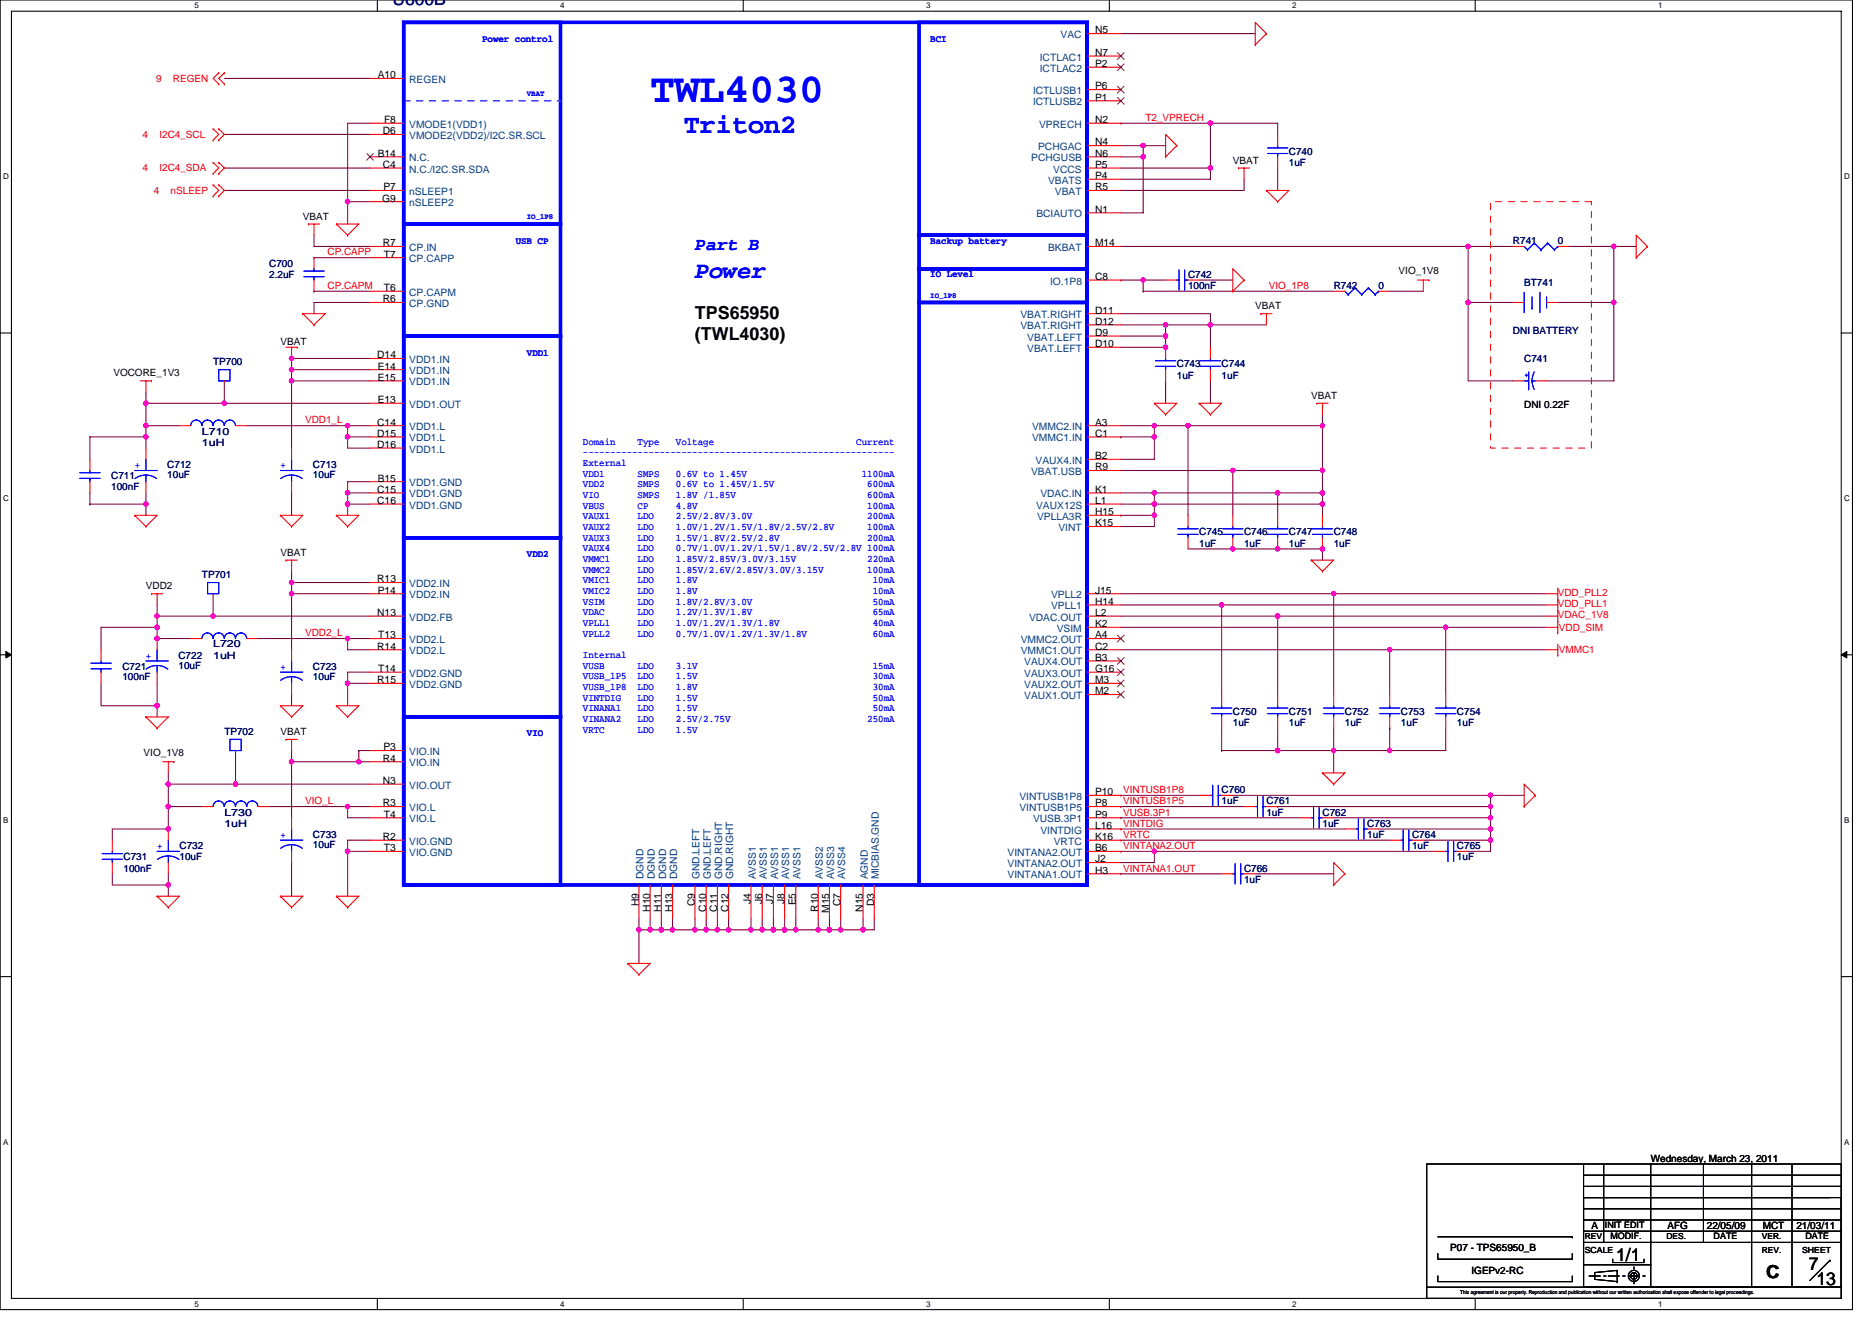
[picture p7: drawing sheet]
<svg xmlns="http://www.w3.org/2000/svg" width="297mm" height="210mm" viewBox="0 0 297 210" stroke-linecap="round" stroke-linejoin="round" font-family="sans-serif">
<path d="M0 0h293.9v207.9h-293.9zM1.8 1.8h290.4v204.3h-290.4z" fill="none" stroke="#000" stroke-width=".17"/>
<g fill="#fff">
<path d="M30.8 .2h.7v1.4h-.7z"/>
<path d="M30.8 206.3h.7v1.4h-.7z"/>
</g>
<path d="M59.9 0v1.8M59.9 206.1v1.8" fill="none" stroke="#000" stroke-width=".17"/>
<g fill="#fff">
<path d="M88.9 .2h.7v1.4h-.7z"/>
<path d="M88.9 206.3h.7v1.4h-.7z"/>
</g>
<path d="M117.9 0v1.8M117.9 206.1v1.8" fill="none" stroke="#000" stroke-width=".17"/>
<g fill="#fff">
<path d="M147 .2h.7v1.4h-.7z"/>
<path d="M147 206.3h.7v1.4h-.7z"/>
</g>
<path d="M176 0v1.8M176 206.1v1.8" fill="none" stroke="#000" stroke-width=".17"/>
<g fill="#fff">
<path d="M205 .2h.7v1.4h-.7z"/>
<path d="M205 206.3h.7v1.4h-.7z"/>
</g>
<path d="M234.1 0v1.8M234.1 206.1v1.8" fill="none" stroke="#000" stroke-width=".17"/>
<g fill="#fff">
<path d="M263.1 .2h.7v1.4h-.7z"/>
<path d="M263.1 206.3h.7v1.4h-.7z"/>
<path d="M.5 27.3h.9v1.4h-.9z"/>
<path d="M292.6 27.3h.9v1.4h-.9z"/>
<path d="M.5 78.4h.9v1.4h-.9z"/>
<path d="M292.6 78.4h.9v1.4h-.9z"/>
</g>
<path d="M0 52.9h1.8M292.2 52.9h1.7" fill="none" stroke="#000" stroke-width=".17"/>
<g fill="#fff">
<path d="M.5 129.5h.8v1.4h-.8z"/>
<path d="M292.6 129.5h.9v1.4h-.9z"/>
</g>
<path d="M0 103.9h1.8M292.2 103.9h1.7" fill="none" stroke="#000" stroke-width=".17"/>
<path d="M.9 103.4l.9 .5-.9 .5zM292.2 103.9l.8-.5v1z" fill="#000" stroke="#000" stroke-width=".16"/>
<g fill="#fff">
<path d="M.5 180.5h.8v1.4h-.8z"/>
<path d="M292.6 180.5h.9v1.4h-.9z"/>
</g>
<g fill="none" stroke="#000" stroke-width=".17">
<path d="M0 155h1.8M292.2 155h1.7M228.2 199v.9h21.3v-.9M228.2 196.3h21.3M249.5 196.3h.1M251.3 186.5h40.9M251.3 193.6h40.7M251.3 191.9h40.7M251.3 190.1h39.1M251.3 188.3h40.9M251.3 197.2h40.9M251.3 184.7h-24.9v19.6"/>
<path d="M251.3 184.7h.1M251.3 195.4h40.9M251.3 190.1h40.9v14.2h-40.9zM251.3 184.7h40.9v19.6h-40.9zM254.5 184.7v12.5M255.9 199.9v.5h5v-.5M261.9 184.7v19.6M270.3 184.7v12.5M277.9 184.7v19.6M284.3 184.7v19.6M292.2 195.4h.1M226.4 204.3h65.8v1.8h-65.8z"/>
<path d="M228.2 202.5v.9h21.3v-.9M251.3 200.7h10.6M252.2 202.5h1.7M254.5 202.5h.3M255.2 202.5h1.8M256.6 201.6h.1M256.6 203.4h.1M256.6 201.6l-3.6 .4v1.1l3.6 .3M256.6 201.6v1.8M257.5 202.5h.3M258.4 202.5h1.8M259.3 201.1v.3"/>
<path d="M259.3 202h.1M259.3 202v1.8M260.7 202.5h.3M290.4 200h.1M290.4 200l-3.2 3.2"/>
<circle cx="259.2" cy="202.5" r=".53"/>
<circle cx="259.3" cy="202.5" r=".88"/>
</g>
<g fill="none" stroke="#800040" stroke-width=".17">
<path d="M35.6 12.4h23.1M58.7 19.6h-3.5v12.4M177.8 5.3h21.4M177.8 19.6h.1M177.8 19.6h14.3M192.1 19.6h.1M192.1 19.6h10.6v1.7M192.1 19.6v7.1M35.6 26.7h23.1M35.6 30.2h23.1M35.6 21.3h23.1M49.8 37.3v1.8h8.9"/>
<path d="M55.2 32h3.5M55.2 32h.1M55.2 32v3.6M177.8 23.1h3.6M177.8 24.9h3.6M177.8 26.7h14.3M177.8 39.1h55.2v8.9h7.1M181.4 23.1h.1M181.4 23.1h3.6M181.4 24.9v8.9h-3.6M181.4 23.1v1.8M192.1 26.7v1.7h-14.3"/>
<path d="M197.4 28.4v1.8h-19.6M202.7 26.7v3.5M233 39.1h.1M233 39.1h7.1M249 39.1h7.1M256.1 39.1v21.4h-10.7M256.1 39.1h3.5M256.1 39.1h.1M46.3 56.9h.1M46.3 56.9h12.4M46.3 58.7h12.4M46.3 58.7v1.8"/>
<path d="M46.3 56.9v1.8M49.8 46.2h.1M49.8 40.9h.1M49.8 46.2h8.9M49.8 40.9h8.9M58.7 48h-8.9v1.8M177.8 49.8h14.3v1.8M177.8 51.6h7.2M177.8 53.3h7.2M177.8 44.4h.1M177.8 44.4h3.6M181.4 44.4h3.6"/>
<path d="M181.4 44.4v1.8M181.4 46.2h.1M181.4 46.2h30.2M185 53.3v1.8h-7.2M185 53.3h.1M185 51.6v1.7M185 51.6h.1M185 51.6h16M190.3 44.4h5.3M192.1 51.6v3.5M192.1 51.6h.1M220.5 46.2h5.3"/>
<path d="M233 48v12.5h7.1M233 48h.1M247.2 48h8.9M256.1 48h.1M14.3 78.2v1.8M23.2 64h.1M23.2 67.6h5.3M23.2 69.3h.1M23.2 69.3h-8.9v3.6M23.2 62.2v1.8M23.2 64v3.6M23.2 67.6h.1"/>
<path d="M23.2 78.2v1.8M23.2 64h12.4M23.2 67.6v3.5M35.6 60.5v3.5M35.6 64h23.1M39.2 67.6h16M46.3 60.5h.1M46.3 78.2v3.6M46.3 60.5h12.4M46.3 60.5v10.6M55.2 67.6h3.5M55.2 69.3v1.8h3.5"/>
<path d="M55.2 69.3h3.5M55.2 78.2h3.5M55.2 67.6h.1M55.2 78.2h.1M55.2 67.6v1.7M55.2 78.2v3.6M58.7 76.5h-3.5v1.7M177.8 67.6h5.4M177.8 69.3h.1M177.8 78.2h5.4M177.8 74.7h17.8M177.8 69.3h5.4"/>
<path d="M183.2 69.3v3.6h-5.4M183.2 78.2h.1M183.2 78.2v1.8M183.2 67.6h.1M183.2 67.6v1.7M183.2 78.2h26.6M183.2 67.6h26.6M185 60.5v3.5M188.5 67.6h.1M188.5 67.6v14.2M192.1 60.5v3.5M195.6 74.7h.1"/>
<path d="M195.6 74.7v7.1M195.6 74.7h14.2M202.7 78.2h.1M202.7 78.2v3.6M209.8 74.7v3.5M209.8 65.8v1.8M209.8 78.2h.1M209.8 67.6h.1M209.8 67.6v7.1M209.8 78.2v1.8M14.3 80h.1M14.3 80h8.9"/>
<path d="M23.2 80v1.8M24.9 99.6h.1M24.9 99.6h-8.9v3.5M24.9 97.8h.1M24.9 96v1.8M24.9 97.8v1.8M24.9 99.6v1.7h5.4M24.9 97.8h8.9M33.8 94.2v3.6M33.8 97.8h24.9M46.3 94.2h12.4M46.3 92.5h.1"/>
<path d="M46.3 94.2h.1M46.3 90.7v1.8M46.3 92.5v1.7M46.3 94.2v8.9M46.3 92.5h12.4M55.2 80h.1M55.2 80h3.5M177.8 81.8h5.4v1.8h-5.4M177.8 81.8h.1M177.8 80h5.4M177.8 99.6h51.6M177.8 96h16"/>
<path d="M177.8 97.8h24.9M177.8 94.2h33.8M183.2 80h.1M183.2 80h26.6M183.2 80v1.8M188.5 87.1h7.1M193.8 96h.1M193.8 96v14.2M193.8 96h51.6M195.6 87.1h.1M195.6 87.1h14.2M202.7 97.8h.1"/>
<path d="M202.7 87.1h.1M202.7 97.8v12.4M202.7 97.8h42.7M209.8 80v1.8M209.8 87.1h.1M209.8 87.1v1.8M211.6 94.2v16M211.6 94.2h.1M211.6 94.2h33.8M229.4 99.6h.1M229.4 99.6v10.6M229.4 99.6h16"/>
<path d="M16 108.5v3.5h8.9M24.9 112h.1M24.9 108.5v3.5M24.9 112v1.8M37.4 119.1v5.4M40.9 101.3h17.8M46.3 110.2v1.8M46.3 119.1v1.8M55.2 108.5h.1M55.2 101.3v1.8h3.5M55.2 108.5h3.5M55.2 101.3h.1"/>
<path d="M55.2 108.5v3.5M56.9 119.1h1.8M56.9 119.1h.1M56.9 119.1v1.8M58.7 106.7h-3.5v1.8M177.8 103.1h42.7M193.8 119.1h.1M193.8 115.6v3.5M193.8 119.1h17.8M202.7 119.1h.1M202.7 115.6v3.5M211.6 115.6v3.5"/>
<path d="M211.6 119.1v3.6M211.6 119.1h8.9M220.5 115.6h.1M220.5 103.1h.1M220.5 103.1v7.1M220.5 115.6v3.5M220.5 103.1h24.9M229.4 115.6v3.5h-8.9M17.8 138.7v1.8h8.9M26.7 128h.1M26.7 128v3.6h-8.9v1.7M26.7 122.7v1.8"/>
<path d="M26.7 124.5h.1M26.7 128h5.3M26.7 124.5v3.5M26.7 138.7v1.8M26.7 124.5h10.7M37.4 124.5h21.3M42.7 128h16M46.3 136.9v5.3M46.3 120.9v8.9M46.3 120.9h.1M46.3 120.9h10.6M55.2 128h.1"/>
<path d="M55.2 128v1.8h3.5M55.2 135.1h.1M55.2 135.1h3.5M55.2 135.1v7.1M56.9 120.9h1.8M58.7 133.3h-3.5v1.8M177.8 138.7h.1M177.8 133.3h.1M177.8 126.2h.1M177.8 131.6h.1M177.8 129.8h.1M177.8 128h.1"/>
<path d="M177.8 135.1h.1M177.8 138.7h16M177.8 135.1h49.8M177.8 128h19.6M177.8 133.3h42.7M177.8 126.2h12.5M177.8 131.6h35.6M177.8 129.8h28.5M183.2 135.1h.1M183.2 135.1v1.8h-5.4M195.6 126.2h40.9M199.2 138.7h12.4"/>
<path d="M202.7 128h.1M202.7 128h33.8M211.6 129.8h24.9M218.7 131.6h17.8M225.8 133.3h10.7M236.5 129.8v5.3h-3.5M236.5 128v1.8M236.5 126.2h5.3M236.5 129.8h.1M236.5 133.3h.1M236.5 131.6h.1M236.5 126.2h.1"/>
<path d="M236.5 126.2v1.8M26.7 140.5h.1M26.7 140.5v1.7M101.4 147.6v5.3M101.4 147.6h.1M101.4 145.8v1.8M101.4 147.6h12.4M103.2 145.8v1.8M103.2 147.6h.1M104.9 145.8v1.8M104.9 147.6h.1M106.7 145.8v1.8"/>
<path d="M106.7 147.6h.1M110.3 145.8v1.8M110.3 147.6h.1M112.1 145.8v1.8M112.1 147.6h.1M113.8 147.6h1.8M113.8 145.8v1.8M115.6 145.8v1.8M115.6 147.6h.1M119.2 147.6h.1M119.2 145.8v1.8M120.9 145.8v1.8"/>
<path d="M120.9 147.6h.1M122.7 147.6h.1M122.7 145.8v1.8M124.5 147.6h.1M124.5 145.8v1.8M126.3 147.6h.1M126.3 145.8v1.8M129.8 147.6h.1M129.8 145.8v1.8M131.6 145.8v1.8M131.6 147.6h.1M133.4 145.8v1.8"/>
<path d="M133.4 147.6h.1M136.9 147.6h.1M136.9 145.8v1.8M138.7 145.8v1.8h-23.1"/>
</g>
<g fill="#f0f" stroke="#f0f" stroke-width=".17">
<circle cx="24.9" cy="112" r=".35"/>
<circle cx="55.1" cy="108.4" r=".35"/>
<circle cx="131.6" cy="147.6" r=".35"/>
<circle cx="129.8" cy="147.6" r=".35"/>
<circle cx="24.9" cy="101.3" r=".35"/>
<circle cx="24.9" cy="99.6" r=".35"/>
<circle cx="23.1" cy="80" r=".35"/>
<circle cx="193.8" cy="96" r=".35"/>
<circle cx="46.3" cy="60.4" r=".35"/>
<circle cx="202.7" cy="97.8" r=".35"/>
<circle cx="55.1" cy="101.3" r=".35"/>
<circle cx="26.7" cy="131.6" r=".35"/>
<circle cx="26.7" cy="128" r=".35"/>
<circle cx="211.6" cy="119.1" r=".35"/>
<circle cx="202.7" cy="119.1" r=".35"/>
<circle cx="46.3" cy="58.7" r=".35"/>
<circle cx="46.3" cy="56.9" r=".35"/>
<circle cx="119.2" cy="147.6" r=".35"/>
<circle cx="209.8" cy="78.2" r=".35"/>
<circle cx="202.7" cy="78.2" r=".35"/>
<circle cx="183.2" cy="78.2" r=".35"/>
<circle cx="56.9" cy="120.9" r=".35"/>
<circle cx="35.6" cy="64" r=".35"/>
<circle cx="23.1" cy="64" r=".35"/>
<circle cx="26.7" cy="140.4" r=".35"/>
<circle cx="183.2" cy="135.1" r=".35"/>
<circle cx="202.7" cy="87.1" r=".35"/>
<circle cx="220.5" cy="119.1" r=".35"/>
<circle cx="209.8" cy="74.7" r=".35"/>
<circle cx="195.6" cy="74.7" r=".35"/>
<circle cx="124.5" cy="147.6" r=".35"/>
<circle cx="122.7" cy="147.6" r=".35"/>
<circle cx="236.5" cy="128" r=".35"/>
<circle cx="184.9" cy="55.1" r=".35"/>
<circle cx="184.9" cy="53.3" r=".35"/>
<circle cx="236.5" cy="129.8" r=".35"/>
<circle cx="209.8" cy="80" r=".35"/>
<circle cx="183.2" cy="80" r=".35"/>
<circle cx="220.5" cy="103.1" r=".35"/>
<circle cx="55.1" cy="128" r=".35"/>
<circle cx="55.1" cy="32" r=".35"/>
<circle cx="236.5" cy="133.3" r=".35"/>
<circle cx="183.2" cy="69.3" r=".35"/>
<circle cx="195.6" cy="87.1" r=".35"/>
<circle cx="23.1" cy="69.3" r=".35"/>
<circle cx="33.8" cy="97.8" r=".35"/>
<circle cx="24.9" cy="97.8" r=".35"/>
<circle cx="136.9" cy="147.6" r=".35"/>
<circle cx="103.2" cy="147.6" r=".35"/>
<circle cx="101.4" cy="147.6" r=".35"/>
<circle cx="188.5" cy="67.6" r=".35"/>
<circle cx="55.1" cy="80" r=".35"/>
<circle cx="110.3" cy="147.6" r=".35"/>
<circle cx="106.7" cy="147.6" r=".35"/>
<circle cx="183.2" cy="67.6" r=".35"/>
<circle cx="183.2" cy="81.8" r=".35"/>
<circle cx="55.1" cy="69.3" r=".35"/>
<circle cx="104.9" cy="147.6" r=".35"/>
<circle cx="113.8" cy="147.6" r=".35"/>
<circle cx="126.3" cy="147.6" r=".35"/>
<circle cx="120.9" cy="147.6" r=".35"/>
<circle cx="46.3" cy="92.4" r=".35"/>
<circle cx="112" cy="147.6" r=".35"/>
<circle cx="46.3" cy="94.2" r=".35"/>
<circle cx="37.4" cy="124.4" r=".35"/>
<circle cx="26.7" cy="124.4" r=".35"/>
<circle cx="55.1" cy="135.1" r=".35"/>
<circle cx="209.8" cy="87.1" r=".35"/>
<circle cx="211.6" cy="94.2" r=".35"/>
<circle cx="181.4" cy="24.9" r=".35"/>
<circle cx="181.4" cy="23.1" r=".35"/>
<circle cx="192.1" cy="26.7" r=".35"/>
<circle cx="192.1" cy="19.5" r=".35"/>
<circle cx="229.4" cy="99.6" r=".35"/>
<circle cx="115.6" cy="147.6" r=".35"/>
<circle cx="184.9" cy="51.5" r=".35"/>
<circle cx="236.5" cy="131.6" r=".35"/>
<circle cx="55.1" cy="78.2" r=".35"/>
<circle cx="209.8" cy="67.6" r=".35"/>
<circle cx="236.5" cy="126.2" r=".35"/>
<circle cx="23.1" cy="67.6" r=".35"/>
<circle cx="46.3" cy="120.9" r=".35"/>
<circle cx="133.4" cy="147.6" r=".35"/>
<circle cx="55.1" cy="67.6" r=".35"/>
<circle cx="256.1" cy="48" r=".35"/>
<circle cx="232.9" cy="48" r=".35"/>
<circle cx="232.9" cy="39.1" r=".35"/>
<circle cx="256.1" cy="39.1" r=".35"/>
<circle cx="181.4" cy="44.4" r=".35"/>
<circle cx="192.1" cy="51.5" r=".35"/>
</g>
<g fill="none" stroke="#f00" stroke-width=".17">
<path d="M34.7 11.6h.1M34.7 13.3h.1M34.7 11.6l-.9 .8 .9 .9M35.6 13.3h.1M35.6 11.6h.1M35.6 11.6l-.9 .8 .9 .9M58.7 19.6h5.3M58.7 12.4h5.3M172.5 10.7h5.3M172.5 8.9h5.3M172.5 16h5.3M172.5 14.2h5.3"/>
<path d="M172.5 19.6h5.3M172.5 5.3h5.3M199.2 7.1h.1M201 5.3l-1.8-1.7v3.5M201 5.3h.1M201 5.3l-1.8 1.8M33.8 27.6h.1M33.8 25.8h.1M33.8 22.2h.1M33.8 20.4h.1M33.8 31.1h.1M33.8 29.3h.1"/>
<path d="M33.8 25.8l.9 .9-.9 .9M33.8 20.4l.9 .9-.9 .9M33.8 29.3l.9 .9-.9 .9M34.7 25.8h.1M34.7 27.6h.1M34.7 20.4h.1M34.7 22.2h.1M34.7 29.3h.1M34.7 31.1h.1M34.7 25.8l.9 .9-.9 .9M34.7 20.4l.9 .9-.9 .9M34.7 29.3l.9 .9-.9 .9"/>
<path d="M48.9 35.6h.1M48.9 35.6h1.8M49.8 35.6v1.7M53.4 35.6h3.5l-1.7 1.7M53.4 35.6h.1M53.4 35.6l1.8 1.7M55.2 37.3h.1M58.7 26.7h5.3M58.7 30.2h5.3M58.7 39.1h5.3M58.7 24.9h5.3M58.7 21.3h5.3"/>
<path d="M58.7 32h5.3M172.5 26.7h5.3M172.5 30.2h5.3M172.5 39.1h5.3M172.5 33.8h5.3M172.5 24.9h5.3M172.5 23.1h5.3M172.5 28.4h5.3M185 24.9h.1M186.7 23.1l-1.7-1.8v3.6M186.7 23.1h.1M186.7 23.1l-1.7 1.8"/>
<path d="M196.5 26.7h.1M196.5 26.7h1.8M197.4 26.7v1.7M201 30.2h3.5l-1.8 1.8M201 30.2h.1M201 30.2l1.7 1.8M202.7 32h.1M202.7 21.3v1.8M202.7 24.9v1.8M240.1 39.1h1.7M247.2 39.1h1.8M261.4 39.1l-1.8-1.8v3.6"/>
<path d="M261.4 39.1h.1M261.4 39.1l-1.8 1.8M45.4 55.1h1.8M46.3 55.1v1.8M47.2 55.1h.1M48 49.8h3.6l-1.8 1.8M48 49.8h.1M48 49.8l1.8 1.8M49.8 51.6h.1M49.8 40.9v1.8M49.8 44.4v1.8M58.7 46.2h5.3"/>
<path d="M58.7 48h5.3M58.7 58.7h5.3M58.7 56.9h5.3M58.7 40.9h5.3M172.5 55.1h5.3M172.5 49.8h5.3M172.5 44.4h5.3M172.5 51.6h5.3M172.5 53.3h5.3M185 44.4h1.7M185 55.1v1.8M185 58.7v1.8"/>
<path d="M188.5 44.4h1.8M192.1 55.1v1.8M192.1 58.7v1.8M195.6 46.2h.1M197.4 44.4l-1.8-1.7v3.5M197.4 44.4h.1M197.4 44.4l-1.8 1.8M200.1 49.8h.1M200.1 49.8h1.7M201 49.8v1.8M211.6 46.2h1.8M218.7 46.2h1.8"/>
<path d="M225 44.4h1.7M225.8 44.4v1.8M226.7 44.4h.1M240.1 48h1.7M245.4 48h1.8M259.6 40.9h.1M14.3 72.9v1.8M14.3 76.5v1.7M22.3 60.5h1.7M23.2 60.5v1.7M23.2 71.1v1.8M23.2 76.5v1.7"/>
<path d="M24 60.5h.1M28.5 67.6h1.8M35.6 60.5h.1M37.4 67.6h1.8M46.3 71.1v1.8M46.3 76.5v1.7M58.7 64h5.3M58.7 60.5h5.3M58.7 67.6h5.3M58.7 78.2h5.3M58.7 76.5h5.3M58.7 69.3h5.3"/>
<path d="M58.7 71.1h5.3M172.5 67.6h5.3M172.5 78.2h5.3M172.5 69.3h5.3M172.5 72.9h5.3M172.5 74.7h5.3M183.2 64h3.5l-1.7 1.8M183.2 64h.1M183.2 64l1.8 1.8M185 65.8h.1M190.3 64h3.5l-1.7 1.8M190.3 64h.1"/>
<path d="M190.3 64l1.8 1.8M192.1 65.8h.1M209 64h.1M209 64h1.7M209.8 64v1.8M240.1 60.5h1.7M243.6 60.5h1.8M21.4 81.8h3.5l-1.7 1.8M21.4 81.8h.1M21.4 81.8l1.8 1.8M23.2 83.6h.1M24 94.2h.1"/>
<path d="M24 94.2h1.8M24.9 94.2v1.8M33.8 94.2h.1M44.5 81.8h3.5l-1.7 1.8M44.5 81.8h.1M44.5 81.8l1.8 1.8M45.4 88.9h.1M45.4 88.9h1.8M46.3 88.9v1.8M46.3 83.6h.1M53.4 81.8h3.5l-1.7 1.8M53.4 81.8h.1"/>
<path d="M53.4 81.8l1.8 1.8M55.2 83.6h.1M58.7 94.2h5.3M58.7 97.8h5.3M58.7 92.5h5.3M58.7 80h5.3M172.5 94.2h5.3M172.5 97.8h5.3M172.5 80h5.3M172.5 96h5.3M172.5 99.6h5.3M172.5 81.8h5.3"/>
<path d="M172.5 83.6h5.3M188.5 81.8v1.8M188.5 85.3v1.8M195.6 81.8v1.8M195.6 85.3v1.8M202.7 81.8v1.8M202.7 85.3v1.8M208.1 88.9h3.5l-1.8 1.8M208.1 88.9h.1M208.1 88.9l1.7 1.8M209.8 90.7h.1M209.8 81.8v1.8"/>
<path d="M209.8 85.3v1.8M245.4 94.2h1.8M245.4 96h1.8M245.4 99.6h1.8M245.4 97.8h1.8M247.2 95.1h.1M247.2 96.9h.1M247.2 98.7h.1M247.2 93.3v7.2M16 103.1v1.8M16 106.7v1.8M23.2 113.8h3.5l-1.8 1.8"/>
<path d="M23.2 113.8h.1M23.2 113.8l1.7 1.8M24.9 115.6h.1M24.9 101.3v1.8M24.9 106.7v1.8M30.3 101.3h1.7M37.4 119.1h.1M39.2 101.3h1.7M44.5 112h3.5l-1.7 1.8M44.5 112h.1M44.5 112l1.8 1.8M45.4 117.3h.1"/>
<path d="M45.4 117.3h1.8M46.3 117.3v1.8M46.3 113.8h.1M46.3 103.1v1.8M46.3 108.5v1.7M53.4 112h3.5l-1.7 1.8M53.4 112h.1M53.4 112l1.8 1.8M55.2 113.8h.1M58.7 101.3h5.3M58.7 119.1h5.3M58.7 108.5h5.3"/>
<path d="M58.7 106.7h5.3M58.7 103.1h5.3M172.5 101.3h5.3M172.5 108.5h5.3M172.5 106.7h5.3M172.5 103.1h5.3M172.5 104.9h5.3M172.5 110.2h5.3M193.8 110.2v1.8M193.8 113.8v1.8M202.7 110.2v1.8M202.7 113.8v1.8"/>
<path d="M211.6 110.2v1.8M211.6 113.8v1.8M220.5 110.2v1.8M220.5 113.8v1.8M229.4 110.2v1.8M229.4 113.8v1.8M245.4 103.1h1.8M247.2 104h.1M247.2 100.5h.1M247.2 102.2v1.8M17.8 133.3v1.8M17.8 136.9v1.8"/>
<path d="M25.8 120.9h1.8M26.7 120.9v1.8M26.7 131.6v1.7M26.7 136.9v1.8M27.6 120.9h.1M32 128h1.8M40.9 128h1.8M46.3 129.8v1.8M46.3 135.1v1.8M58.7 120.9h5.3M58.7 128h5.3M58.7 133.3h5.3"/>
<path d="M58.7 135.1h5.3M58.7 129.8h5.3M58.7 124.5h5.3M172.5 128h5.3M172.5 133.3h5.3M172.5 138.7h5.3M172.5 131.6h5.3M172.5 135.1h5.3M172.5 129.8h5.3M172.5 126.2h5.3M172.5 136.9h5.3M190.3 126.2h1.8"/>
<path d="M193.8 138.7h1.8M193.8 126.2h1.8M197.4 128h1.8M197.4 138.7h1.8M201 128h1.7M206.3 129.8h1.8M209.8 122.7h3.6l-1.8 1.8M209.8 122.7h.1M209.8 122.7l1.8 1.8M209.8 129.8h1.8M211.6 124.5h.1M213.4 138.7l-1.8-1.8v3.6"/>
<path d="M213.4 138.7h.1M213.4 138.7l-1.8 1.8M213.4 131.6h1.8M217 131.6h1.7M220.5 133.3h1.8M224.1 133.3h1.7M227.6 135.1h1.8M231.2 135.1h1.8M241.8 128h.1M243.6 126.2l-1.8-1.7v3.5M243.6 126.2h.1M243.6 126.2l-1.8 1.8"/>
<path d="M24.9 142.2h3.6l-1.8 1.8M24.9 142.2h.1M24.9 142.2l1.8 1.8M26.7 144h.1M44.5 142.2h3.5l-1.7 1.8M44.5 142.2h.1M44.5 142.2l1.8 1.8M46.3 144h.1M53.4 142.2h3.5l-1.7 1.8M53.4 142.2h.1M53.4 142.2l1.8 1.8M55.2 144h.1"/>
<path d="M99.6 152.9h3.6l-1.8 1.8M99.6 152.9h.1M99.6 152.9l1.8 1.8M101.4 154.7h.1M101.4 140.5v5.3M103.2 140.5v5.3M104.9 140.5v5.3M106.7 140.5v5.3M110.3 140.5v5.3M112.1 140.5v5.3M113.8 140.5v5.3M115.6 140.5v5.3"/>
<path d="M119.2 140.5v5.3M120.9 140.5v5.3M122.7 140.5v5.3M124.5 140.5v5.3M126.3 140.5v5.3M129.8 140.5v5.3M131.6 140.5v5.3M133.4 140.5v5.3M136.9 140.5v5.3M138.7 140.5v5.3M211.6 140.5h.1"/>
</g>
<path d="M236.5 32h16v39.1h-16z" fill="none" stroke="#f00" stroke-width=".16" stroke-dasharray="1 1 1 1 1 1 1 1"/>
<g fill="none" stroke="#00f" stroke-width=".17">
<path d="M201.1 24.4h3.2M201.1 23.5h3.2M202.7 23.1v.4M202.7 24.4h.1M202.7 24.4v.5M241.8 39.1l.6 .5M242.4 39.6h.1M243.5 38.6h.1M243.5 38.6l-1.1 1M243.5 38.6l1 1M244.5 39.6h.1M245.6 38.6h.1"/>
<path d="M245.6 38.6l-1.1 1M245.6 38.6l1.1 1M246.7 39.6h.1M247.2 39.1h.1M247.2 39.1l-.5 .5M34.7 58.7h1.8v1.8h-1.8zM48.2 43.9h3.2M48.2 43h3.2M49.8 42.7v.3M49.8 43.9h.1M49.8 43.9v.5M183.3 58.1h3.3"/>
<path d="M183.3 57.3h3.3M185 56.9v.4M185 58.1h.1M185 58.1v.6M186.7 44.4h.4M187.1 42.8v3.3M188 42.8v3.3M188 44.4h.1M188 44.4h.5M190.5 58.1h3.2M190.5 57.3h3.2M192.1 56.9v.4"/>
<path d="M192.1 58.1h.1M192.1 58.1v.6M213.4 46.2l.5 .6M213.9 46.8h.1M215 45.7h.1M215 45.7l-1.1 1.1M215 45.7l1.1 1.1M216.1 46.8h.1M217.1 45.7h.1M217.1 45.7l-1 1.1M217.1 45.7l1.1 1.1M218.2 46.8h.1"/>
<path d="M218.7 46.2h.1M218.7 46.2l-.5 .6M241.8 46.4v3.2M242 59.6h.4M242.2 59.4v.3M242.6 59v2.9M243.1 48.9h.1M243.1 47.1v1.8M243.5 59a2.89 2.89 0 0 0 0 2.8M244.3 46.4v3.2M245.4 47.1v1.8M12.7 75.9h3.2"/>
<path d="M12.7 75h3.2M14.3 74.7v.3M14.3 75.9h.1M14.3 75.9v.6M21.4 74.7h3.5M21.4 76a2.86 2.86 0 0 1 3.4 0M23.2 75.4v1.1M23.2 72.9v1.8M30.3 67.5a.88 .88 0 0 1 .8-.8 .88 .88 0 0 1 .9 .8M32 67.5a.88 .88 0 0 1 .9-.8 .88 .88 0 0 1 .9 .8M33.8 67.5a.88 .88 0 0 1 .9-.8 .88 .88 0 0 1 .9 .8 .89 .89 0 0 1 .9-.8 .89 .89 0 0 1 .9 .8M44.5 74.7h3.5"/>
<path d="M46.2 75.4l-1 .2-.7 .4M46.2 75.4l1.1 .2 .7 .4M46.3 75.4v1.1M46.3 72.9v1.8M241.8 60.5h.8M243.1 60.5h.1M243.1 60.5h.5M32.9 92.5h1.8v1.7h-1.8zM186.9 84.8h3.2M186.9 83.9h3.2M188.5 83.6v.3M188.5 84.8h.1"/>
<path d="M188.5 84.8v.5M194 84.8h3.2M194 83.9h3.2M195.6 83.6v.3M195.6 84.8h.1M195.6 84.8v.5M201.1 84.8h3.2M201.1 83.9h3.2M202.7 83.6v.3M202.7 84.8h.1M202.7 84.8v.5M208.2 84.8h3.3"/>
<path d="M208.2 83.9h3.3M209.8 83.6v.3M209.8 84.8h.1M209.8 84.8v.5M14.4 106.2h3.2M14.4 105.3h3.2M16 104.9v.4M16 106.2h.1M16 106.2v.5M23.2 104.9h3.5M24.9 105.6l-1.1 .2-.6 .4M24.9 105.6l1.1 .2 .6 .4"/>
<path d="M24.9 105.6v1.1M24.9 103.1v1.8M32 101.3a.88 .88 0 0 1 .9-.8 .88 .88 0 0 1 .9 .8M33.8 101.3a.88 .88 0 0 1 .9-.8 .88 .88 0 0 1 .9 .8 .89 .89 0 0 1 .9-.8 .89 .89 0 0 1 .9 .8 .89 .89 0 0 1 .8-.8 .89 .89 0 0 1 .9 .8M36.5 117.3h1.8v1.8h-1.8zM44.5 106.7h3.5M46.2 107.4l-1 .2-.7 .4M46.2 107.4l1.1 .2 .7 .4M46.3 107.4v1.1M46.3 104.9v1.8M192.2 113.3h3.2M192.2 112.4h3.2"/>
<path d="M193.8 112v.4M193.8 113.3h.1M193.8 113.3v.5M201.1 113.3h3.2M201.1 112.4h3.2M202.7 112v.4M202.7 113.3h.1M202.7 113.3v.5M210 113.3h3.2M210 112.4h3.2M211.6 112v.4M211.6 113.3h.1"/>
<path d="M211.6 113.3v.5M218.9 113.3h3.2M218.9 112.4h3.2M220.5 112v.4M220.5 113.3h.1M220.5 113.3v.5M227.8 113.3h3.2M227.8 112.4h3.2M229.4 112v.4M229.4 113.3h.1M229.4 113.3v.5M16.2 136.4h3.2"/>
<path d="M16.2 135.5h3.2M17.8 135.1v.4M17.8 136.4h.1M17.8 136.4v.5M24.9 135.1h3.6M26.7 135.8l-1.1 .3-.6 .3M26.7 135.8l1.1 .3 .6 .3M26.7 135.8v1.1M26.7 133.3v1.8M33.8 128a.88 .88 0 0 1 .9-.9 .88 .88 0 0 1 .9 .9 .89 .89 0 0 1 .9-.9 .89 .89 0 0 1 .9 .9 .89 .89 0 0 1 .8-.9 .89 .89 0 0 1 .9 .9 .89 .89 0 0 1 .9-.9 .89 .89 0 0 1 .9 .9M44.5 133.3h3.5M46.2 134.1l-1 .2-.7 .3"/>
<path d="M46.2 134.1l1.1 .2 .7 .3M46.3 134.1v1M46.3 131.6v1.7M192.1 126.2h.3M192.4 124.6v3.2M193.3 124.6v3.2M193.3 126.2h.1M193.3 126.2h.5M195.6 138.7h.4M196 137.1v3.2M196.9 137.1v3.2M196.9 138.7h.1"/>
<path d="M196.9 138.7h.5M199.2 128h.3M199.5 126.4v3.2M200.4 126.4v3.2M200.4 128h.1M200.4 128h.6M208.1 129.8h.3M208.4 128.2v3.2M209.3 128.2v3.2M209.3 129.8h.1M209.3 129.8h.5M215.2 131.6h.3"/>
<path d="M215.5 130v3.2M216.4 130v3.2M216.4 131.6h.1M216.4 131.6h.6M222.3 133.3h.3M222.6 131.7v3.3M223.5 131.7v3.3M223.5 133.3h.1M223.5 133.3h.6M229.4 135.1h.4M229.8 133.5v3.2M230.6 133.5v3.2"/>
<path d="M230.6 135.1h.1M230.6 135.1h.6"/>
</g>
<g fill="none" stroke="#fff" stroke-width=".16" stroke-dasharray="1 1 1 1 1 1 1 1">
<path d="M64 16h24.9M88.9 16h.1M145.8 3.6v133.3M64 35.6h24.9M88.9 35.6h.1M145.8 37.3h24.9M170.7 37.3h.1M64 53.3h24.9M88.9 53.3h.1M145.8 42.7h24.9M145.8 48h24.9M170.7 42.7h.1"/>
<path d="M170.7 48h.1M64 85.3h24.9M88.9 85.3h.1M145.8 136.9h.1"/>
</g>
<g fill="none" stroke="#00f" stroke-width=".16" stroke-dasharray="1 1 1 1 1 1 1 1">
<path d="M64 16h24.9M88.9 16h.1M145.8 3.6v133.3M64 35.6h24.9M88.9 35.6h.1M145.8 37.3h24.9M170.7 37.3h.1M64 53.3h24.9M88.9 53.3h.1M145.8 42.7h24.9M145.8 48h24.9M170.7 42.7h.1"/>
<path d="M170.7 48h.1M64 85.3h24.9M88.9 85.3h.1M145.8 136.9h.1"/>
</g>
<path d="M64 3.6h24.9v32h-24.9zM64 3.6h108.5v136.9h-108.5zM145.8 3.6h26.7v33.7h-26.7zM64 35.6h24.9v17.7h-24.9zM145.8 37.3h26.7v5.4h-26.7zM64 53.3h24.9v32h-24.9zM145.8 42.7h26.7v5.3h-26.7zM145.8 48h26.7v92.5h-26.7zM64 85.3h24.9v28.5h-24.9zM64 113.8h24.9v26.7h-24.9z" fill="none" stroke="#00f" stroke-width=".53"/>
<g fill="none" stroke="#804000" stroke-width=".16">
<path d="M177.3 10.1l1.1 1.1M177.3 8.4l1.1 1M177.3 15.5l1.1 1.1M177.3 13.7l1.1 1.1M178.4 10.1l-1.1 1.1M178.4 8.4l-1.1 1M178.4 15.5l-1.1 1.1M178.4 13.7l-1.1 1.1M58.2 24.4l1.1 1M59.2 24.4l-1 1M177.3 100.8l1.1 1.1M177.3 104.4l1.1 1.1"/>
<path d="M177.3 106.2l1.1 1M177.3 107.9l1.1 1.1M177.3 109.7l1.1 1.1M178.4 100.8l-1.1 1.1M178.4 104.4l-1.1 1.1M178.4 106.2l-1.1 1M178.4 107.9l-1.1 1.1M178.4 109.7l-1.1 1.1"/>
</g>
<text font-size="6.6" fill="#00f" x="103.2" y="16.1">TWL4030</text>
<text font-size="4.3" fill="#00f" x="108.5" y="21.2">Triton2</text>
<text font-size="3.7" fill="#00f" x="110.3" y="44">Power</text>
<text font-size="2.8" fill="#000080" x="62.3" y=".8">U600B</text>
<text font-size="2.8" fill="#00f" x="110.3" y="39.7">Part B</text>
<g font-size="2.8">
<text x="110.3" y="50.7">TPS65950</text>
<text x="110.3" y="54">(TWL4030)</text>
<text x="256.4" y="200.1">1/1</text>
<text x="280.2" y="202.8">C</text>
<text x="287" y="201.5">7</text>
<text x="288.2" y="204">13</text>
</g>
<g font-size="1.6">
<text x="173.8" y="5.3">N5</text>
<text x="173.8" y="10.6">P2</text>
<text x="173.8" y="8.9">N7</text>
<text x="59.9" y="12.4">A10</text>
<text x="173.8" y="16">P1</text>
<text x="173.8" y="14.2">P6</text>
<text x="60.7" y="21.3">D6</text>
<text x="60.9" y="19.5">F8</text>
<text x="173.8" y="19.5">N2</text>
<text x="173.8" y="23.1">N4</text>
<text x="59.9" y="24.9">B14</text>
<text x="60.7" y="26.6">C4</text>
<text x="173.8" y="24.9">N6</text>
<text x="173.8" y="26.6">P5</text>
<text x="173.8" y="28.4">P4</text>
<text x="195.6" y="26">VBAT</text>
<text x="48" y="34.8">VBAT</text>
<text x="60.7" y="32">G9</text>
<text x="60.8" y="30.2">P7</text>
<text x="173.8" y="30.2">R5</text>
<text x="173.8" y="33.8">N1</text>
<text x="60.7" y="39.1">R7</text>
<text x="60.9" y="40.9">T7</text>
<text x="173.8" y="39.1">M14</text>
<text x="60.7" y="48">R6</text>
<text x="60.9" y="46.2">T6</text>
<text x="173.8" y="44.4">C8</text>
<text x="221.9" y="43.6">VIO_1V8</text>
<text x="173.8" y="53.3">D9</text>
<text x="173.8" y="49.8">D11</text>
<text x="173.8" y="51.5">D12</text>
<text x="199.2" y="49.1">VBAT</text>
<text x="18" y="59.7">VOCORE_1V3</text>
<text x="44.5" y="54.8">VBAT</text>
<text x="59.9" y="56.9">D14</text>
<text x="59.9" y="58.7">E14</text>
<text x="173.8" y="55.1">D10</text>
<text x="59.9" y="64">E13</text>
<text x="59.9" y="60.4">E15</text>
<text x="208.1" y="63.3">VBAT</text>
<text x="241.8" y="64.7">DNI 0.22F</text>
<text x="59.9" y="67.5">C14</text>
<text x="59.9" y="69.3">D15</text>
<text x="59.9" y="71.1">D16</text>
<text x="173.8" y="67.5">A3</text>
<text x="173.8" y="69.3">C1</text>
<text x="59.9" y="76.4">B15</text>
<text x="173.8" y="74.7">R9</text>
<text x="173.8" y="72.9">B2</text>
<text x="59.9" y="78.2">C15</text>
<text x="59.9" y="80">C16</text>
<text x="173.8" y="80">L1</text>
<text x="173.8" y="78.2">K1</text>
<text x="173.8" y="83.5">K15</text>
<text x="173.8" y="81.8">H15</text>
<text x="44.5" y="88.2">VBAT</text>
<text x="23.2" y="93.5">VDD2</text>
<text x="59.9" y="92.4">R13</text>
<text x="59.9" y="94.2">P14</text>
<text x="173.8" y="94.2">J15</text>
<text x="173.8" y="96">H14</text>
<text x="59.9" y="97.8">N13</text>
<text x="60" y="101.3">T13</text>
<text x="173.8" y="101.3">A4</text>
<text x="173.8" y="99.5">K2</text>
<text x="173.8" y="97.8">L2</text>
<text x="59.9" y="103.1">R14</text>
<text x="60" y="106.7">T14</text>
<text x="173.8" y="104.9">B3</text>
<text x="173.8" y="106.7">G16</text>
<text x="173.8" y="103.1">C2</text>
<text x="59.9" y="108.4">R15</text>
<text x="173.8" y="108.4">M3</text>
<text x="173.8" y="110.2">M2</text>
<text x="44.5" y="116.6">VBAT</text>
<text x="60.8" y="119.1">P3</text>
<text x="22.8" y="120">VIO_1V8</text>
<text x="60.7" y="124.4">N3</text>
<text x="60.7" y="120.9">R4</text>
<text x="60.7" y="128">R3</text>
<text x="60.9" y="129.8">T4</text>
<text x="173.8" y="126.2">P10</text>
<text x="173.8" y="128">P8</text>
<text x="173.8" y="131.6">L16</text>
<text x="173.8" y="129.8">P9</text>
<text x="60.7" y="133.3">R2</text>
<text x="60.9" y="135.1">T3</text>
<text x="173.8" y="135.1">B6</text>
<text x="173.8" y="136.9">J2</text>
<text x="173.8" y="133.3">K16</text>
<text x="101.4" y="143.8" transform="rotate(-90 101.4 143.8)">H9</text>
<text x="110.3" y="143.8" transform="rotate(-90 110.3 143.8)">C9</text>
<text x="119.1" y="143.4" transform="rotate(-90 119.1 143.4)">J4</text>
<text x="120.9" y="143.4" transform="rotate(-90 120.9 143.4)">J6</text>
<text x="122.7" y="143.4" transform="rotate(-90 122.7 143.4)">J7</text>
<text x="124.5" y="143.4" transform="rotate(-90 124.5 143.4)">J8</text>
<text x="126.3" y="143.7" transform="rotate(-90 126.3 143.7)">E5</text>
<text x="133.4" y="143.8" transform="rotate(-90 133.4 143.8)">C7</text>
<text x="138.7" y="143.8" transform="rotate(-90 138.7 143.8)">D3</text>
<text x="173.8" y="138.7">H3</text>
<text x="103.1" y="144.7" transform="rotate(-90 103.1 144.7)">H10</text>
<text x="104.9" y="144.7" transform="rotate(-90 104.9 144.7)">H11</text>
<text x="106.7" y="144.7" transform="rotate(-90 106.7 144.7)">H13</text>
<text x="112" y="144.7" transform="rotate(-90 112 144.7)">C10</text>
<text x="113.8" y="144.7" transform="rotate(-90 113.8 144.7)">C11</text>
<text x="115.6" y="144.7" transform="rotate(-90 115.6 144.7)">C12</text>
<text x="129.8" y="144.7" transform="rotate(-90 129.8 144.7)">R10</text>
<text x="131.6" y="144.9" transform="rotate(-90 131.6 144.9)">M15</text>
<text x="136.9" y="144.7" transform="rotate(-90 136.9 144.7)">N15</text>
<text x="261.9" y="184.4">Wednesday, March 23, 2011</text>
<text x="252.5" y="195.1">A</text>
<text x="264.6" y="195.1">AFG</text>
<text x="270.8" y="195.1">22/05/09</text>
<text x="279.7" y="195.1">MCT</text>
<text x="285" y="195.1">21/03/11</text>
<text x="230.1" y="198.6">P07 - TPS65950_B</text>
<text x="233.5" y="202.2">IGEPv2-RC</text>
</g>
<g font-size="1.6" fill="#00f">
<text x="76.5" y="6.6">Power control</text>
<text x="147.6" y="6.6">BCI</text>
<text x="81.8" y="38.7">USB CP</text>
<text x="147.6" y="38.7">Backup battery</text>
<text x="147.6" y="44">IO Level</text>
<text x="83.6" y="56.4">VDD1</text>
<text x="92.5" y="70.6">Domain</text>
<text x="101.2" y="70.6">Type</text>
<text x="107.2" y="70.6">Voltage</text>
<text x="135.9" y="70.6">Current</text>
<text x="21.4" y="74.3">+</text>
<text x="44.5" y="74.3">+</text>
<text x="92.5" y="72.3">---------------------------------------------------------</text>
<text x="92.5" y="74">External</text>
<text x="92.5" y="75.7">VDD1</text>
<text x="92.5" y="77.4">VDD2</text>
<text x="101.2" y="75.7">SMPS</text>
<text x="101.2" y="77.4">SMPS</text>
<text x="107.2" y="75.7">0.6V to 1.45V</text>
<text x="107.2" y="77.4">0.6V to 1.45V/1.5V</text>
<text x="136.7" y="75.7">1100mA</text>
<text x="137.6" y="77.4">600mA</text>
<text x="92.5" y="79.1">VIO</text>
<text x="92.5" y="80.8">VBUS</text>
<text x="92.5" y="82.4">VAUX1</text>
<text x="101.2" y="79.1">SMPS</text>
<text x="101.2" y="80.8">CP</text>
<text x="101.2" y="82.4">LDO</text>
<text x="107.2" y="79.1">1.8V /1.85V</text>
<text x="107.2" y="80.8">4.8V</text>
<text x="107.2" y="82.4">2.5V/2.8V/3.0V</text>
<text x="137.6" y="79.1">600mA</text>
<text x="137.6" y="80.8">100mA</text>
<text x="137.6" y="82.4">200mA</text>
<text x="83.6" y="88.4">VDD2</text>
<text x="92.5" y="84.1">VAUX2</text>
<text x="92.5" y="85.8">VAUX3</text>
<text x="92.5" y="87.5">VAUX4</text>
<text x="92.5" y="89.2">VMMC1</text>
<text x="101.2" y="84.1">LDO</text>
<text x="101.2" y="85.8">LDO</text>
<text x="101.2" y="87.5">LDO</text>
<text x="101.2" y="89.2">LDO</text>
<text x="107.2" y="84.1">1.0V/1.2V/1.5V/1.8V/2.5V/2.8V</text>
<text x="107.2" y="85.8">1.5V/1.8V/2.5V/2.8V</text>
<text x="107.2" y="87.5">0.7V/1.0V/1.2V/1.5V/1.8V/2.5V/2.8V 100mA</text>
<text x="107.2" y="89.2">1.85V/2.85V/3.0V/3.15V</text>
<text x="137.6" y="84.1">100mA</text>
<text x="137.6" y="85.8">200mA</text>
<text x="137.6" y="89.2">220mA</text>
<text x="92.5" y="90.9">VMMC2</text>
<text x="92.5" y="92.6">VMIC1</text>
<text x="92.5" y="94.3">VMIC2</text>
<text x="92.5" y="96">VSIM</text>
<text x="101.2" y="90.9">LDO</text>
<text x="101.2" y="92.6">LDO</text>
<text x="101.2" y="94.3">LDO</text>
<text x="101.2" y="96">LDO</text>
<text x="107.2" y="90.9">1.85V/2.6V/2.85V/3.0V/3.15V</text>
<text x="107.2" y="92.6">1.8V</text>
<text x="107.2" y="94.3">1.8V</text>
<text x="107.2" y="96">1.8V/2.8V/3.0V</text>
<text x="137.6" y="90.9">100mA</text>
<text x="138.5" y="92.6">10mA</text>
<text x="138.5" y="94.3">10mA</text>
<text x="138.5" y="96">50mA</text>
<text x="92.5" y="97.7">VDAC</text>
<text x="92.5" y="99.4">VPLL1</text>
<text x="92.5" y="101.1">VPLL2</text>
<text x="101.2" y="97.7">LDO</text>
<text x="101.2" y="99.4">LDO</text>
<text x="101.2" y="101.1">LDO</text>
<text x="107.2" y="97.7">1.2V/1.3V/1.8V</text>
<text x="107.2" y="99.4">1.0V/1.2V/1.3V/1.8V</text>
<text x="107.2" y="101.1">0.7V/1.0V/1.2V/1.3V/1.8V</text>
<text x="138.5" y="97.7">65mA</text>
<text x="138.5" y="99.4">40mA</text>
<text x="138.5" y="101.1">60mA</text>
<text x="23.2" y="104.5">+</text>
<text x="44.5" y="106.3">+</text>
<text x="92.5" y="104.5">Internal</text>
<text x="92.5" y="106.2">VUSB</text>
<text x="92.5" y="107.8">VUSB_1P5</text>
<text x="101.2" y="106.2">LDO</text>
<text x="101.2" y="107.8">LDO</text>
<text x="107.2" y="106.2">3.1V</text>
<text x="107.2" y="107.8">1.5V</text>
<text x="138.5" y="106.2">15mA</text>
<text x="138.5" y="107.8">30mA</text>
<text x="92.5" y="109.5">VUSB_1P8</text>
<text x="92.5" y="111.2">VINTDIG</text>
<text x="92.5" y="112.9">VINANA1</text>
<text x="101.2" y="109.5">LDO</text>
<text x="101.2" y="111.2">LDO</text>
<text x="101.2" y="112.9">LDO</text>
<text x="107.2" y="109.5">1.8V</text>
<text x="107.2" y="111.2">1.5V</text>
<text x="107.2" y="112.9">1.5V</text>
<text x="138.5" y="109.5">30mA</text>
<text x="138.5" y="111.2">50mA</text>
<text x="138.5" y="112.9">50mA</text>
<text x="83.6" y="116.9">VIO</text>
<text x="92.5" y="114.6">VINANA2</text>
<text x="92.5" y="116.3">VRTC</text>
<text x="101.2" y="114.6">LDO</text>
<text x="101.2" y="116.3">LDO</text>
<text x="107.2" y="114.6">2.5V/2.75V</text>
<text x="107.2" y="116.3">1.5V</text>
<text x="137.6" y="114.6">250mA</text>
<text x="24.9" y="134.8">+</text>
<text x="44.5" y="133">+</text>
</g>
<g font-size="1.6" fill="#004080">
<text x="165" y="11.4">ICTLAC2</text>
<text x="165" y="9.6">ICTLAC1</text>
<text x="168.3" y="6.1">VAC</text>
<text x="64.9" y="13.2">REGEN</text>
<text x="163.9" y="16.7">ICTLUSB2</text>
<text x="163.9" y="14.9">ICTLUSB1</text>
<text x="64.9" y="22.1">VMODE2(VDD2)/I2C.SR.SCL</text>
<text x="64.9" y="20.3">VMODE1(VDD1)</text>
<text x="164.7" y="23.8">PCHGAC</text>
<text x="164.9" y="20.3">VPRECH</text>
<text x="64.9" y="27.4">N.C./I2C.SR.SDA</text>
<text x="64.9" y="25.6">N.C.</text>
<text x="163.6" y="25.6">PCHGUSB</text>
<text x="166.3" y="29.2">VBATS</text>
<text x="167.1" y="27.4">VCCS</text>
<text x="64.9" y="30.9">nSLEEP1</text>
<text x="64.9" y="32.7">nSLEEP2</text>
<text x="164.4" y="34.5">BCIAUTO</text>
<text x="167.4" y="30.9">VBAT</text>
<text x="64.9" y="41.6">CP.CAPP</text>
<text x="64.9" y="39.8">CP.IN</text>
<text x="166.3" y="39.8">BKBAT</text>
<text x="64.9" y="46.9">CP.CAPM</text>
<text x="166.6" y="45.2">IO.1P8</text>
<text x="64.9" y="48.7">CP.GND</text>
<text x="161.9" y="50.5">VBAT.RIGHT</text>
<text x="161.9" y="52.3">VBAT.RIGHT</text>
<text x="64.9" y="59.4">VDD1.IN</text>
<text x="64.9" y="57.6">VDD1.IN</text>
<text x="163" y="55.8">VBAT.LEFT</text>
<text x="163" y="54.1">VBAT.LEFT</text>
<text x="64.9" y="64.7">VDD1.OUT</text>
<text x="64.9" y="61.2">VDD1.IN</text>
<text x="64.9" y="68.3">VDD1.L</text>
<text x="64.9" y="70.1">VDD1.L</text>
<text x="64.9" y="71.8">VDD1.L</text>
<text x="163.8" y="68.3">VMMC2.IN</text>
<text x="163.8" y="70.1">VMMC1.IN</text>
<text x="64.9" y="77.2">VDD1.GND</text>
<text x="163.6" y="75.4">VBAT.USB</text>
<text x="164.3" y="73.6">VAUX4.IN</text>
<text x="64.9" y="79">VDD1.GND</text>
<text x="64.9" y="80.7">VDD1.GND</text>
<text x="164.4" y="80.7">VAUX12S</text>
<text x="164.5" y="82.5">VPLLA3R</text>
<text x="165.1" y="79">VDAC.IN</text>
<text x="167.9" y="84.3">VINT</text>
<text x="64.9" y="95">VDD2.IN</text>
<text x="64.9" y="93.2">VDD2.IN</text>
<text x="166.8" y="95">VPLL2</text>
<text x="64.9" y="98.5">VDD2.FB</text>
<text x="163.3" y="98.5">VDAC.OUT</text>
<text x="166.8" y="96.7">VPLL1</text>
<text x="167.7" y="100.3">VSIM</text>
<text x="64.9" y="107.4">VDD2.GND</text>
<text x="64.9" y="103.8">VDD2.L</text>
<text x="64.9" y="102.1">VDD2.L</text>
<text x="162" y="102.1">VMMC2.OUT</text>
<text x="162" y="103.8">VMMC1.OUT</text>
<text x="162.5" y="105.6">VAUX4.OUT</text>
<text x="162.5" y="107.4">VAUX3.OUT</text>
<text x="64.9" y="109.2">VDD2.GND</text>
<text x="162.5" y="109.2">VAUX2.OUT</text>
<text x="162.5" y="111">VAUX1.OUT</text>
<text x="64.9" y="119.8">VIO.IN</text>
<text x="64.9" y="125.2">VIO.OUT</text>
<text x="64.9" y="121.6">VIO.IN</text>
<text x="64.9" y="130.5">VIO.L</text>
<text x="64.9" y="128.7">VIO.L</text>
<text x="161.8" y="127">VINTUSB1P8</text>
<text x="161.8" y="128.7">VINTUSB1P5</text>
<text x="163.9" y="130.5">VUSB.3P1</text>
<text x="64.9" y="135.8">VIO.GND</text>
<text x="64.9" y="134.1">VIO.GND</text>
<text x="159.9" y="135.8">VINTANA2.OUT</text>
<text x="159.9" y="137.6">VINTANA2.OUT</text>
<text x="165.1" y="132.3">VINTDIG</text>
<text x="167.2" y="134.1">VRTC</text>
<text x="102.1" y="139.6" transform="rotate(-90 102.1 139.6)">DGND</text>
<text x="103.9" y="139.6" transform="rotate(-90 103.9 139.6)">DGND</text>
<text x="105.7" y="139.6" transform="rotate(-90 105.7 139.6)">DGND</text>
<text x="107.5" y="139.6" transform="rotate(-90 107.5 139.6)">DGND</text>
<text x="111" y="139.6" transform="rotate(-90 111 139.6)">GND.LEFT</text>
<text x="112.8" y="139.6" transform="rotate(-90 112.8 139.6)">GND.LEFT</text>
<text x="114.6" y="139.6" transform="rotate(-90 114.6 139.6)">GND.RIGHT</text>
<text x="116.3" y="139.6" transform="rotate(-90 116.3 139.6)">GND.RIGHT</text>
<text x="119.9" y="139.6" transform="rotate(-90 119.9 139.6)">AVSS1</text>
<text x="121.7" y="139.6" transform="rotate(-90 121.7 139.6)">AVSS1</text>
<text x="123.5" y="139.6" transform="rotate(-90 123.5 139.6)">AVSS1</text>
<text x="125.2" y="139.6" transform="rotate(-90 125.2 139.6)">AVSS1</text>
<text x="127" y="139.6" transform="rotate(-90 127 139.6)">AVSS1</text>
<text x="130.6" y="139.6" transform="rotate(-90 130.6 139.6)">AVSS2</text>
<text x="132.4" y="139.6" transform="rotate(-90 132.4 139.6)">AVSS3</text>
<text x="134.1" y="139.6" transform="rotate(-90 134.1 139.6)">AVSS4</text>
<text x="137.7" y="139.6" transform="rotate(-90 137.7 139.6)">AGND</text>
<text x="139.5" y="139.6" transform="rotate(-90 139.5 139.6)">MICBIAS.GND</text>
<text x="159.9" y="139.4">VINTANA1.OUT</text>
</g>
<g font-size="1.6" fill="#f00">
<text x="24.8" y="13">9</text>
<text x="27.4" y="13">REGEN</text>
<text x="22.6" y="21.9">4</text>
<text x="25.3" y="21.9">I2C4_SCL</text>
<text x="181.8" y="19.2">T2_VPRECH</text>
<text x="22.6" y="27.2">4</text>
<text x="25.3" y="27.2">I2C4_SDA</text>
<text x="24.4" y="30.8">4</text>
<text x="27.1" y="30.8">nSLEEP</text>
<text x="52" y="40.5">CP.CAPP</text>
<text x="52" y="45.9">CP.CAPM</text>
<text x="201.3" y="45.9">VIO_1P8</text>
<text x="48.4" y="67.2">VDD1_L</text>
<text x="247.2" y="94.6">VDD_PLL2</text>
<text x="48.4" y="101">VDD2_L</text>
<text x="247.2" y="96.4">VDD_PLL1</text>
<text x="247.2" y="98.1">VDAC_1V8</text>
<text x="247.4" y="100.1">VDD_SIM</text>
<text x="247.4" y="103.7">VMMC1</text>
<text x="178.2" y="125.9">VINTUSB1P8</text>
<text x="48.4" y="127.7">VIO_L</text>
<text x="178.2" y="131.2">VINTDIG</text>
<text x="178.2" y="129.4">VUSB.3P1</text>
<text x="178.2" y="127.7">VINTUSB1P5</text>
<text x="178.2" y="133">VRTC</text>
<text x="178.2" y="134.8">VINTANA2.OUT</text>
<text x="178.2" y="138.3">VINTANA1.OUT</text>
</g>
<g font-size="1.6" fill="#000080">
<text x="204.5" y="24.5">C740</text>
<text x="204.5" y="26.3">1uF</text>
<text x="240.1" y="38.8">R741</text>
<text x="247.2" y="38.8">0</text>
<text x="42.7" y="42.3">C700</text>
<text x="42.7" y="44.1">2.2uF</text>
<text x="188.5" y="44.1">C742</text>
<text x="188.5" y="45.9">100nF</text>
<text x="211.6" y="45.9">R742</text>
<text x="218.7" y="45.9">0</text>
<text x="241.8" y="45.3">BT741</text>
<text x="240.1" y="53">DNI BATTERY</text>
<text x="33.8" y="58">TP700</text>
<text x="186.7" y="58.3">C743</text>
<text x="193.8" y="58.3">C744</text>
<text x="241.8" y="57.4">C741</text>
<text x="186.7" y="60.1">1uF</text>
<text x="193.8" y="60.1">1uF</text>
<text x="32" y="69">L710</text>
<text x="32" y="70.8">1uH</text>
<text x="17.6" y="76.1">C711</text>
<text x="17.6" y="77.7">100nF</text>
<text x="26.5" y="74.3">C712</text>
<text x="26.5" y="75.9">10uF</text>
<text x="49.7" y="74.3">C713</text>
<text x="49.7" y="75.9">10uF</text>
<text x="190.3" y="85">C745</text>
<text x="190.3" y="86.8">1uF</text>
<text x="197.4" y="85">C746</text>
<text x="197.4" y="86.8">1uF</text>
<text x="204.5" y="85">C747</text>
<text x="204.5" y="86.8">1uF</text>
<text x="211.6" y="85">C748</text>
<text x="211.6" y="86.8">1uF</text>
<text x="32" y="91.7">TP701</text>
<text x="19.4" y="106.3">C721</text>
<text x="19.4" y="107.9">100nF</text>
<text x="28.3" y="104.5">C722</text>
<text x="28.3" y="106.2">10uF</text>
<text x="33.8" y="102.8">L720</text>
<text x="33.8" y="104.5">1uH</text>
<text x="49.7" y="106.3">C723</text>
<text x="49.7" y="107.9">10uF</text>
<text x="195.6" y="113.4">C750</text>
<text x="204.5" y="113.4">C751</text>
<text x="213.4" y="113.4">C752</text>
<text x="222.3" y="113.4">C753</text>
<text x="231.2" y="113.4">C754</text>
<text x="35.6" y="116.6">TP702</text>
<text x="195.6" y="115.2">1uF</text>
<text x="204.5" y="115.2">1uF</text>
<text x="213.4" y="115.2">1uF</text>
<text x="222.3" y="115.2">1uF</text>
<text x="231.2" y="115.2">1uF</text>
<text x="193.8" y="125.9">C760</text>
<text x="35.6" y="129.4">L730</text>
<text x="35.6" y="131.2">1uH</text>
<text x="193.8" y="127.7">1uF</text>
<text x="201" y="127.7">C761</text>
<text x="201" y="129.4">1uF</text>
<text x="209.8" y="129.4">C762</text>
<text x="209.8" y="131.2">1uF</text>
<text x="217" y="131.2">C763</text>
<text x="19.6" y="136.5">C731</text>
<text x="28.5" y="134.8">C732</text>
<text x="28.5" y="136.5">10uF</text>
<text x="49.7" y="133">C733</text>
<text x="49.7" y="134.6">10uF</text>
<text x="217" y="133">1uF</text>
<text x="224.1" y="133">C764</text>
<text x="224.1" y="134.8">1uF</text>
<text x="231.2" y="134.8">C765</text>
<text x="231.2" y="136.5">1uF</text>
<text x="19.6" y="138.3">100nF</text>
<text x="197.4" y="138.3">C766</text>
<text x="197.4" y="140.1">1uF</text>
</g>
<g font-size="1.4">
<text x="254.7" y="194.9">INIT EDIT</text>
<text x="255.5" y="196.7">MODIF.</text>
<text x="271.9" y="196.7">DATE</text>
<text x="286.5" y="196.7">DATE</text>
</g>
<g font-size="1.3">
<text x="30.8" y="1.3">5</text>
<text x="88.9" y="1.3">4</text>
<text x="147" y="1.3">3</text>
<text x="205" y="1.3">2</text>
<text x="263.1" y="1.3">1</text>
<text x=".5" y="28.4">D</text>
<text x="292.6" y="28.4">D</text>
<text x=".5" y="79.5">C</text>
<text x="292.6" y="79.5">C</text>
<text x=".5" y="130.6">B</text>
<text x="292.6" y="130.6">B</text>
<text x=".5" y="181.7">A</text>
<text x="292.6" y="181.7">A</text>
<text x="251.5" y="196.6">REV</text>
<text x="264.4" y="196.6">DES.</text>
<text x="279.5" y="196.6">VER.</text>
<text x="251.5" y="198.9">SCALE</text>
<text x="279.5" y="198.9">REV.</text>
<text x="285.9" y="198.9">SHEET</text>
<text x="30.8" y="207.4">5</text>
<text x="88.9" y="207.4">4</text>
<text x="147" y="207.4">3</text>
<text x="205" y="207.4">2</text>
<text x="263.1" y="207.4">1</text>
</g>
<g font-size="1.2" fill="#00f">
<text x="83.6" y="15.2">VBAT</text>
<text x="83.6" y="34.8">IO_1P8</text>
<text x="147.6" y="47.2">IO_1P8</text>
</g>
<text font-size=".9" x="231.7" y="205.4">This agreement is our property. Reproduction and publication without our written authorization shall expose offender to legal proceedings.</text>
</svg>
